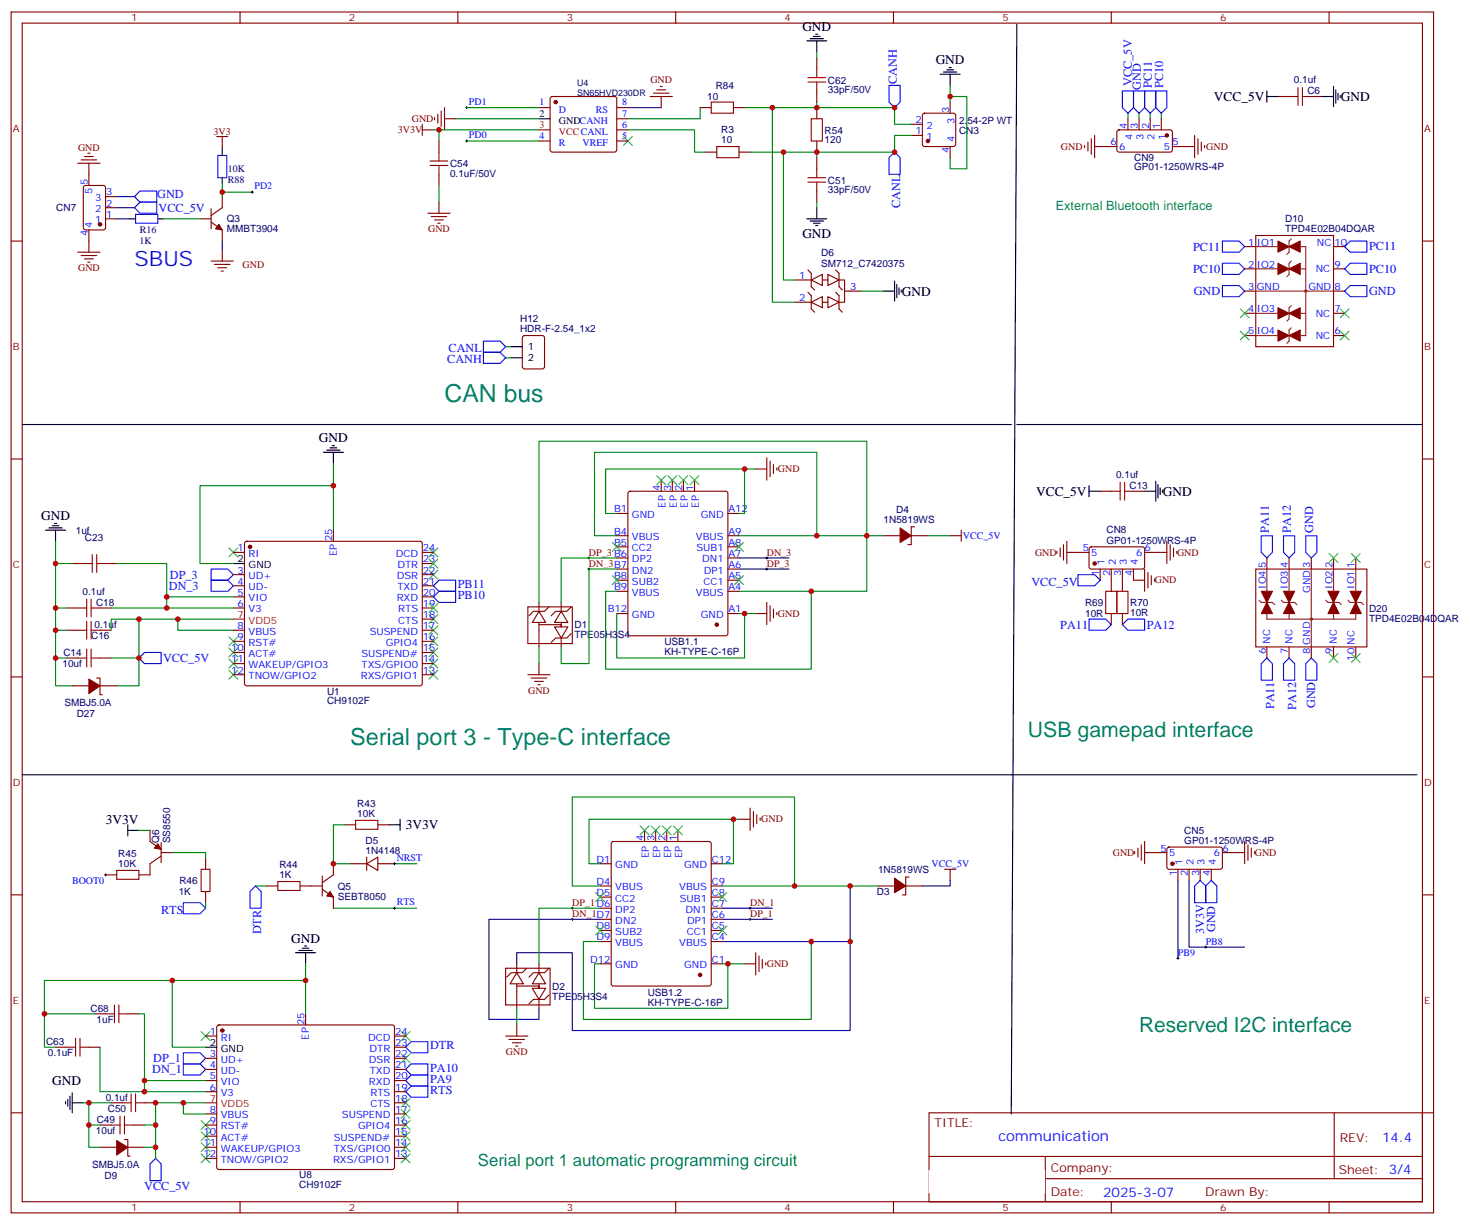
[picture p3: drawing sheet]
<svg xmlns="http://www.w3.org/2000/svg" width="468mm" height="388mm" viewBox="0 0 468 388" stroke-linecap="round" stroke-linejoin="round" font-family="sans-serif">
<g fill="none" stroke="#870000" stroke-width=".35">
<path d="M3.5 3.8h451.6v381h-451.6zM7.1 7.3h444.5v374h-444.5zM76.2 3.8v3.5M145.3 3.8v3.5M214.5 3.8v3.5M259.3 18.3v3.5M283.6 3.8v3.5M352.8 3.8v3.5M421.9 3.8v3.5M171.1 34.1h3.5M174.9 30.8l.4-.2h19.8l.5 .2 .2 .5v16.3l-.2 .5-.5 .2h-19.8l-.5-.3-.2-.4v-16.3zM195.8 34.1h3.5"/>
<path d="M195.8 37.7h3.5M222.2 34.1h3.6M232.8 34.1h3.6M259.3 28.9v3.5M259.3 34.1v3.6M289.3 39.4h3.5M293 36.1l.5-.2h9.2l.5 .2 .2 .5v9.2l-.2 .5-.5 .2h-9.2l-.5-.2-.2-.5v-9.2zM301.6 32.4v3.5M358.1 37.7v3.5M361.6 37.7v3.5M365.1 37.7v3.5M368.7 37.7v3.5"/>
<path d="M405.7 30.6h3.5M416.3 30.6h3.5M26.7 59l.5-.2h5.6l.7 .5v12.9l-.4 .7-5.9 .1-.7-.5v-13zM28.2 55.3v3.5M139.3 44.7v3.6M139.3 55.3v3.5M171.1 44.7h3.5M195.8 44.7h3.5M195.8 41.2h3.5M224 48.3h3.5M234.6 48.3h3.5M259.3 44.7v3.6"/>
<path d="M259.3 50v3.6M289.3 43h3.5M301.6 46.5v3.5M351 46.5h3.5M354.8 41.4l.4-.2 16.5 .1 .5 .6-.1 5.9-.6 .5-16.5-.1-.5-.6v-5.7zM372.2 46.5h3.5M3.5 76.5h3.6M28.2 73v3.5M33.5 69.4h3.5M33.5 65.9h3.5M33.5 62.4h3.5M63.5 69.4h3.5"/>
<path d="M67 70.5l3.6 2.5v3.5M67 66.3v6.3M70.6 62.4v3.5l-3.6 2.5M259.3 60.6v3.5M395.1 78.2h3.5M398.6 74.7h24.7v35.3h-24.7zM423.3 78.2h3.6M451.6 76.5h3.5M252.2 95.9h5.3M252.2 88.8h5.3M256.5 92.7l1 1.1v4.2l1.1 1.1M256.5 85.7l1 1v4.2l1.1 1.1"/>
<path d="M257.5 95.9l3.6-1.8v3.5zM257.5 88.8l3.6-1.7v3.5zM261.1 95.9h1.7M261.1 88.8h1.7M262.8 94.1l3.5 1.8-3.5 1.7zM262.8 87.1l3.5 1.7-3.5 1.8zM265.3 85.7l1 1v4.2l1.1 1.1M265.3 92.7l1 1.1v4.2l1.1 1.1M266.3 88.8h1.8v7.1h-1.8M268.1 92.4h5.3M395.1 92.4h3.5M395.1 85.3h3.5"/>
<path d="M395.1 99.4h3.5M423.3 92.4h3.6M423.3 85.3h3.6M423.3 99.4h3.6M166 106.7l.5-.2h5.7l.6 .4 .1 9.4-.5 .7-5.9 .1-.6-.5-.1-9.4zM395.1 106.5h3.5M423.3 106.5h3.6M3.5 145.6h3.6M199.6 156.1l.4-.2h30.4l.5 .2 .2 .5v44.4l-.3 .5-.4 .2h-30.4l-.5-.2-.2-.5v-44.4zM209.9 152.3v3.6M213.4 152.3v3.6M217 152.3v3.6"/>
<path d="M220.5 152.3v3.6M349.2 155.9h3.6M359.8 155.9h3.6M451.6 145.6h3.5M22.9 178.8h3.6M33.5 178.8h3.5M74.1 175.3h3.5M77.8 171.9l.5-.2h55l.5 .2 .3 .5v44.5l-.3 .5-.5 .2h-55l-.5-.2-.2-.5v-44.5zM105.8 168.2v3.5M134.1 175.3h3.5M134.1 178.8h3.5M195.8 162.9h3.5"/>
<path d="M195.8 170h3.5M195.8 173.5h3.5M195.8 177h3.5M231.1 162.9h3.5M231.1 170h3.5M231.1 173.5h3.5M231.1 177h3.5M280.5 170h5.3M289.3 170h5.3M290.3 167.1h-1v5.7h-1.1M342.2 175.3h3.5M346 173.7l.4-.2 16.5 .1 .5 .6-.1 5.9-.6 .5-16.5-.1-.5-.7v-5.6z"/>
<path d="M363.4 175.3h3.5M402.2 177v3.6M409.2 177v3.6M416.3 177v3.6M423.3 177v3.6M430.4 177v3.6M21.2 192.9h3.5M21.2 200h3.5M31.7 192.9h3.6M31.7 200h3.6M74.1 182.3h3.5M74.1 185.8h3.5"/>
<path d="M74.1 189.4h3.5M74.1 192.9h3.5M74.1 200h3.5M134.1 182.3h3.5M134.1 185.8h3.5M134.1 189.4h3.5M134.1 192.9h3.5M134.1 200h3.5M134.1 196.4h3.5M167.6 192.5h14.1v11.7h-14.1zM171.1 194l2.1 3.5h-4.2zM171.1 191.1v2.9"/>
<path d="M171.1 197.5v7.7M174.3 192.5l-1.4 1.5h-3.6l-1.4 1.4M176 198.9h4.3l-2.1 3.5zM178.2 194l2.1 3.5h-4.3zM178.2 197.5v1.4v-.7h-7.1M178.2 191.1v2.9M181.3 192.5l-1.4 1.5h-3.5l-1.4 1.4M195.8 180.6h3.5M195.8 184.1h3.5M195.8 187.6h3.5M195.8 194.7h3.5M231.1 180.6h3.5"/>
<path d="M231.1 184.1h3.5M231.1 187.6h3.5M231.1 194.7h3.5M349.2 180.6v3.5M352.8 180.6v7M352.8 194.7v3.5M356.3 180.6v7M356.3 194.7v3.5M359.8 180.6v3.5M398.6 180.6h35.3v24.6h-35.3zM3.5 214.8h3.6M21.2 208.8h3.5"/>
<path d="M22.9 217.6h5.3M30.7 215.1h1v5.3h.8M31.7 208.8h3.6M31.7 217.6h5.3M74.1 203.5h3.5M74.1 207h3.5M74.1 210.5h3.5M74.1 214.1h3.5M134.1 203.5h3.5M134.1 207h3.5M134.1 210.5h3.5M134.1 214.1h3.5"/>
<path d="M178.2 202.4v2.8M181.3 201l-1.4 1.4h-3.5l-1.4 1.4M402.2 205.2v3.6M409.2 205.2v3.6M416.3 205.2v3.6M423.3 205.2v3.6M430.4 205.2v3.6M451.6 214.8h3.5M33.5 277.6h3.5M47.6 263.5v3.5l3.6 2.5M51.2 271.6l-3.6 2.4v3.6h-3.5M51.2 270.5h3.5"/>
<path d="M51.2 267.3v6.4M65.3 272.3v3.5M102.3 277.9v6.4M105.8 274v3.6l-3.5 2.4M109.4 261.7h3.5M111.1 274h5.3M116.4 274l3.5-2.1v4.3zM116.4 271.9v4.3M119.9 274h5.3M119.9 261.7h3.6M190.5 274h3.5M194.3 267.2l.4-.2h30.4l.5 .2 .2 .5v44.4l-.3 .5-.4 .2h-30.4l-.5-.2-.2-.5v-44.4z"/>
<path d="M204.6 263.5v3.5M208.1 263.5v3.5M211.7 263.5v3.5M215.2 263.5v3.5M225.8 274h3.5M288.6 278.3h-1.1v5.6h-1M366.9 270.5h3.5M370.7 269l.4-.3 16.5 .1 .5 .7-.1 5.9-.7 .4-16.5-.1-.4-.6v-5.6zM373.9 275.8v3.5M377.5 275.8v3.5M381 275.8v3.5M384.5 275.8v3.5"/>
<path d="M388.1 270.5h3.5M3.5 283.9h3.6M65.3 282.9v3.5M84.7 281.1h3.5M95.2 281.1h7.1M102.3 282.2l3.5 2.4v3.5M190.5 281.1h3.5M190.5 284.6h3.5M190.5 288.1h3.5M190.5 291.7h3.5M190.5 295.2h3.5M190.5 298.7h3.5"/>
<path d="M225.8 281.1h3.5M225.8 284.6h3.5M225.8 288.1h3.5M225.8 291.7h3.5M225.8 295.2h3.5M225.8 298.7h3.5M278.7 281.1h5.3M287.5 281.1h5.3M451.6 283.9h3.5M160.5 307.2h14.1v11.6h-14.1zM164 308.6l2.2 3.5h-4.3zM164 305.8v2.8"/>
<path d="M164 312.1v7.8M167.2 307.2l-1.4 1.4h-3.5l-1.4 1.4M169 313.5h4.2l-2.1 3.6zM171.1 308.6l2.1 3.5h-4.2zM171.1 312.1v1.4v-.7h-7.1M171.1 305.8v2.8M171.1 317.1v2.8M174.3 307.2l-1.4 1.4h-3.6l-1.4 1.4M174.3 315.7l-1.4 1.4h-3.6l-1.4 1.4M190.5 305.8h3.5M225.8 305.8h3.5M17.6 332.2h3.6"/>
<path d="M28.2 332.2h3.5M30 321.7h3.5M40.6 321.7h3.5M65.3 328.7h3.5M65.3 335.8h3.5M65.3 339.3h3.5M69 325.4l.5-.2h55l.5 .2 .2 .5v44.4l-.2 .5-.5 .3h-55l-.5-.3-.2-.5v-44.4zM97 321.7v3.5M125.2 328.7h3.6M125.2 335.8h3.6M125.2 339.3h3.6M125.2 332.2h3.6"/>
<path d="M3.5 353.1h3.6M31.7 356.9h3.6M35.3 349.9h3.5M42.3 356.9h3.6M45.9 349.9h3.5M65.3 342.8h3.5M65.3 346.4h3.5M65.3 353.4h3.5M65.3 356.9h3.5M125.2 342.8h3.6M125.2 346.4h3.6M125.2 353.4h3.6"/>
<path d="M125.2 356.9h3.6M125.2 349.9h3.6M294.9 353.1h156.7v28.2h-156.7zM423.5 353.1l.1 20.9M451.6 353.1h3.5M31.7 364h5.3M39.5 361.5h1.1v5.3h.7M40.6 364h5.3M65.3 360.5h3.5M65.3 364h3.5M65.3 367.5h3.5M125.2 360.5h3.6"/>
<path d="M125.2 364h3.6M125.2 367.5h3.6M295 366.9h156.4M331.8 374h119.6M331.8 366.9v14.1M76.2 381.3v3.5M145.3 381.3v3.5M214.5 381.3v3.5M283.6 381.3v3.5M352.8 381.3v3.5M421.9 381.3v3.5"/>
</g>
<g fill="none" stroke="#000080" stroke-width=".35">
<path d="M199.3 34.1h10.6M70.6 46.8v.8M37 69.4h4.3M37 65.9h5.7M37 62.4h5.7M70.6 76.5v2.8M234.6 177h15.9M234.6 180.6h15.9M301.6 279.3v1.8h-8.8M373.9 279.3v24.7M377.5 279.3v21.2h17.6M190.5 291.7h-35.3v31.7h15.9v-3.5"/>
<path d="M229.3 298.7h40.6M229.3 288.1h15.9M229.3 291.7h15.9M269.9 281.1v45.9h-88.2v-24.7h-17.7v3.5"/>
</g>
<g fill="none" stroke="#800000" stroke-width=".35">
<path d="M134.1 39.4v3.6M137.9 37.3v.7M139 36.3v2.8M140.1 35.2v4.9M141.1 37.7h3.5M141.1 34.1v7.1M206.4 30.6h7M207.4 29.6h5M208.5 28.5h2.8M209.5 27.4h.8M209.9 30.6v3.5M24.7 51.8h7"/>
<path d="M25.8 50.7h4.9M26.8 49.7h2.8M27.9 48.6h.7M28.2 51.8v3.5M68.8 43.3h3.5M70.6 43.3v3.5M134.1 41.2h3.5M344.3 46.1v.7M345.4 45.1v2.8M346.4 44v5M347.5 46.5h3.5M347.5 43v7"/>
<path d="M375.7 46.5h3.5M379.2 43v7M380.3 44v5M381.4 45.1v2.8M382.4 46.1v.7M28.2 76.5v3.5M70.6 79.3v3.5M135.8 67.7h7.1M136.9 68.7h4.9M137.9 69.8h2.9M139 70.8h.7M139.3 64.1v3.6"/>
<path d="M24.7 80h7M25.8 81.1h4.9M26.8 82.1h2.8M27.9 83.2h.7M67 82.8h7.1M68.1 83.9h4.9M69.1 84.9h2.9M70.2 86h.7M239.9 148.8h3.5M243.4 145.3v7M244.5 146.3v5M245.5 147.4v2.8"/>
<path d="M246.6 148.4v.8M301.6 170h3.6M305.2 168.2v3.5M335.5 174.9v.7M336.5 173.8v2.9M337.6 172.8v4.9M338.7 175.3h3.5M338.7 171.7v7.1M366.9 175.3h3.5M370.4 171.7v7.1M371.5 172.8v4.9M372.5 173.8v2.9"/>
<path d="M373.6 174.9v.7M239.9 194.7h3.5M243.4 191.1v7.1M244.5 192.2v4.9M245.5 193.3v2.8M246.6 194.3v.7M359.8 184.1h3.6M363.4 180.6v7M364.4 181.6v4.9M365.5 182.7v2.8M366.5 183.7v.7M167.6 214.1h7"/>
<path d="M168.6 215.1h5M169.7 216.2h2.8M170.7 217.2h.7M171.1 210.5v3.6M234.6 259.9h3.5M238.1 256.4v7.1M239.2 257.5v4.9M240.2 258.5v2.8M241.3 259.6v.7M299.9 275.8h3.5M301.6 275.8v3.5M360.2 270.2v.7"/>
<path d="M361.2 269.1v2.8M362.3 268v5M363.4 270.5h3.5M363.4 267v7M391.6 270.5h3.5M395.1 267v7M396.2 268v5M397.2 269.1v2.8M398.3 270.2v.7M236.4 305.8h3.5M239.9 302.3v7M240.9 303.3v5"/>
<path d="M242 304.4v2.8M243.1 305.4v.7M160.5 328.7h7.1M161.6 329.8h4.9M162.6 330.8h2.9M163.7 331.9h.7M164 325.2v3.5"/>
</g>
<g fill="none" stroke="#000" stroke-width=".32">
<path d="M147.8 34.1h.7M148.2 33.8v.7M147.8 44.7h.7M148.2 44.4v.7M79.7 61h.7M80.1 60.6v.7M186.6 177h.7M187 176.7v.7M243.1 177h.7M243.4 176.7v.7M186.6 180.6h.7M187 180.2v.7"/>
<path d="M243.1 180.6h.7M243.4 180.2v.7M33.2 277.6h.7M33.5 277.2v.7M124.9 274h.7M125.2 273.7v.7M124.9 288.1h.7M125.2 287.8v.7M181.3 288.1h.7M181.3 291.7h.7M181.7 287.8v.7M181.7 291.3v.7"/>
<path d="M237.8 288.1h.7M237.8 291.7h.7M238.1 287.8v.7M238.1 291.3v.7M373.6 304h.7M373.9 303.7v.7M382.4 300.5h.7M382.8 300.1v.7"/>
</g>
<g fill="none" stroke="#000" stroke-width=".35">
<path d="M256.1 13h6.4M257.2 12.3h4.2M258.2 11.6h2.1M258.9 10.9h.7M259.3 13v3.5M322.8 7.7l-1.8 345.7M171.1 37.7h3.5M298.4 23.6h6.4M299.5 22.9h4.2M300.6 22.2h2.1M301.3 21.4h.7M301.6 23.6v3.5"/>
<path d="M402.2 30.6h3.5M402.2 28.9v3.5M419.8 30.6h3.5M423.3 27.4v6.4M424 28.5v4.2M424.7 29.6v2.1M425.4 30.3v.7M70.6 47.6v1.7M70.6 56.4v1.7M41.3 69.4h1.7M50.1 69.4h1.8M256.1 69.4h6.4"/>
<path d="M257.2 70.1h4.2M258.2 70.8h2.1M258.9 71.5h.7M259.3 65.9v3.5M280.5 92.4h3.5M284 89.2v6.3M284.7 90.2v4.3M285.4 91.3v2.1M286.1 92v.7M162.3 110h3.5M162.3 113.5h3.5M7.1 134.7h313.9"/>
<path d="M322.8 134.7h128.8M102.7 143.5h6.3M103.7 142.8h4.2M104.8 142.1h2.1M105.5 141.4h.7M105.8 143.5v3.5M345.7 155.9h3.5M345.7 154.1v3.5M363.4 155.9h3.5M366.9 152.7v6.3M367.6 153.7v4.3M368.3 154.8v2.1"/>
<path d="M369 155.5v.7M14.5 168.2h6.3M15.5 167.5h4.3M16.6 166.8h2.1M17.3 166.1h.7M17.6 168.2v3.5M74.1 178.8h3.5M7.1 245.8h442.7M127 259.9v3.6M40.6 263.5h3.5M40.6 261.7v3.5M123.5 261.7h3.5"/>
<path d="M93.8 302.3h6.4M94.9 301.6h4.2M96 300.8h2.1M96.7 300.1h.7M97 302.3v3.5M65.3 332.2h3.5M20.8 349.5v.7M21.5 348.8v2.1M22.2 347.8v4.2M22.9 349.9h3.6M22.9 346.7v6.4"/>
</g>
<g fill="none" stroke="#008700" stroke-width=".35">
<path d="M259.3 16.5v1.8M144.6 37.7h26.5M148.2 34.1h22.9M222.2 34.1v3.6h-22.9M245.2 34.1v61.8h7M259.3 32.4v1.7h-22.9M259.3 34.1h24.7v5.3h5.3M301.6 30.6h5.3v23h-5.3v-3.6M301.6 27.1v5.3M358.1 35.9v1.8M361.6 35.9v1.8M365.1 35.9v1.8"/>
<path d="M368.7 35.9v1.8M70.6 58.1v2.9h9.5M137.6 41.2h33.5M139.3 41.2v3.5M139.3 58.8v5.3M148.2 44.7h22.9M199.3 41.2h21.2v7.1h3.5M238.1 48.3h21.2M248.7 48.3v40.5h3.5M259.3 48.3v1.7M289.3 43h-5.3v5.3h-24.7M51.9 69.4h11.6"/>
<path d="M70.6 61v1.4M259.3 64.1v1.8M273.4 92.4h7.1M160.5 113.5h1.8M160.5 110h1.8M105.8 154.1h-42.3v24.7h10.6M105.8 147v21.2M236.4 148.8v14.1h-1.8M239.9 148.8h-47.6v14.1h3.5M17.6 171.7v7.1h5.3M17.6 178.8v30h3.6M37 178.8h15.9v10.6h21.2"/>
<path d="M195.8 170h-7.1v-26.5h70.6v26.5M195.8 177h-17.6v14.1M234.6 170h45.9M294.6 170h7M17.6 192.9h3.6M17.6 200h3.6M35.3 192.9h38.8M44.1 196.4h-8.8v3.6M52.9 189.4v3.5M56.4 196.4v3.6h17.7M74.1 196.4h-30v12.4M195.8 194.7v14.1h40.6v-14.1h3.5"/>
<path d="M195.8 187.6h-3.5v24.7h65.2v-24.7M195.8 180.6h-8.8v29.9h-8.8v-5.3M234.6 187.6h40.6v-47.6h-104.1v51.1M234.6 194.7h1.8M17.6 208.8v8.8h5.3M35.3 208.8h8.8M44.1 208.8v8.8h-7.1M171.1 205.2v5.3M232.8 259.9v14.1h-3.5M234.6 259.9h-47.6v14.1h3.5M44.1 263.5h3.5M54.7 270.5h10.6v1.8"/>
<path d="M109.4 261.7h-3.6v12.3h5.3M125.2 274h7.1M65.3 286.4v1.7M81.1 281.1h3.6M105.8 288.1h26.5M190.5 281.1h-8.8v-28.2h70.5v28.2M190.5 298.7h-5.3v24.7h72.3v-24.7M190.5 288.1h-19.4v17.7M229.3 281.1h49.4M54.7 311.1h-40.6v21.1h3.5M97 311.1h-42.3v21.1h10.6M97 305.8v15.9"/>
<path d="M164 319.9v5.3M190.5 305.8h-1.8v14.1h42.4v-14.1M229.3 305.8h7.1M14.1 321.7h15.9M31.7 332.2v14.2h33.6M44.1 321.7h1.8v21.1h19.4M26.5 349.9h8.8M28.2 349.9v7h3.5M28.2 356.9v7.1h3.5M45.9 356.9h3.5v10.6M45.9 342.8v3.6M58.2 349.9v3.5h7.1"/>
<path d="M65.3 349.9h-15.9v7M45.9 364h3.5"/>
</g>
<g fill="#870000" stroke="#870000" stroke-width=".35">
<path d="M104.8 282.9l1 1.7-2.1-.3z"/>
<path d="M50.1 267.7l1.1 1.8-2.2-.4z"/>
<path d="M284 278.6l3.5 2.5-3.5 2.1z"/>
<path d="M285.8 167.5l3.5 2.5-3.5 2.1z"/>
<path d="M428.6 187.6h3.6l-1.8 3.5z"/>
<path d="M430.4 191.1l1.8 3.6h-3.6z"/>
<path d="M421.6 187.6h3.5l-1.8 3.5z"/>
<path d="M423.3 191.1l1.8 3.6h-3.5z"/>
<path d="M407.5 187.6h3.5l-1.8 3.5z"/>
<path d="M409.2 191.1l1.8 3.6h-3.5z"/>
<path d="M400.4 187.6h3.5l-1.7 3.5z"/>
<path d="M402.2 191.1l1.7 3.6h-3.5z"/>
<path d="M37 361.9l3.6 2.1-3.6 2.5z"/>
<path d="M28.2 215.5l3.5 2.1-3.5 2.5z"/>
<path d="M405.7 76.5l3.5 1.7-3.5 1.8z"/>
<path d="M409.2 78.2l3.5-1.7v3.5z"/>
<path d="M405.7 83.5l3.5 1.8-3.5 1.8z"/>
<path d="M409.2 85.3l3.5-1.8v3.6z"/>
<path d="M405.7 97.6l3.5 1.8-3.5 1.8z"/>
<path d="M409.2 99.4l3.5-1.8v3.6z"/>
<path d="M405.7 104.7l3.5 1.8-3.5 1.7z"/>
<path d="M409.2 106.5l3.5-1.8v3.5z"/>
<path d="M69.5 71.2l1.1 1.8-2.2-.4z"/>
<circle cx="227.5" cy="198.2" r=".53"/>
<circle cx="222.2" cy="309.3" r=".53"/>
<circle cx="79.4" cy="173.5" r=".53"/>
<circle cx="70.6" cy="327" r=".53"/>
<circle cx="370.4" cy="43" r=".53"/>
<circle cx="372.2" cy="274" r=".53"/>
<circle cx="294.6" cy="44.7" r=".53"/>
<circle cx="176.4" cy="32.4" r=".53"/>
<circle cx="347.5" cy="178.8" r=".53"/>
<circle cx="31.7" cy="71.2" r=".53"/>
</g>
<g fill="none" stroke="#a10000" stroke-width=".35">
<path d="M225.8 32.4h7v3.5h-7zM256.5 26h5.6M256.5 24.6h5.6M257.5 37.7h3.6v7h-3.6zM259.3 21.8v2.8M259.3 26v2.9M409.2 30.6h2.8M412 27.8v5.6M413.5 27.8v5.6M413.5 30.6h2.8M136.5 52.5h5.7M136.5 51.1h5.7"/>
<path d="M139.3 48.3v2.8M139.3 52.5v2.8M227.5 46.5h7.1v3.5h-7.1zM256.5 57.8h5.6M256.5 56.4h5.6M259.3 53.6v2.8M259.3 57.8v2.8M352.8 155.9h2.8M355.6 153v5.7M357 153v5.7M357 155.9h2.8M26.5 178.8h2.8"/>
<path d="M29.3 176v5.6M30.7 176v5.6M30.7 178.8h2.8M24.7 200h2.8M24.7 192.9h2.8M27.5 190.1v5.6M27.5 197.1v5.7M28.9 190.1v5.6M28.9 197.1v5.7M28.9 200h2.8M28.9 192.9h2.8M351 187.6h3.5v7.1h-3.5z"/>
<path d="M354.5 187.6h3.6v7.1h-3.6zM24.7 208.8h2.8M27.5 206v5.6M28.9 206v5.6M28.9 208.8h2.8M37 276.2h7.1v2.8h-7.1zM63.9 275.8h2.8v7.1h-2.8zM88.2 279.7h7v2.8h-7zM112.9 260.3h7v2.8h-7zM36.3 318.8v5.7M37.7 318.8v5.7M21.2 332.2h2.8"/>
<path d="M24 329.4v5.7M25.4 332.2h2.8M25.4 329.4v5.7M33.5 321.7h2.8M37.7 321.7h2.9M35.3 356.9h2.8M38.1 354.1v5.7M38.8 349.9h2.8M39.5 354.1v5.7M39.5 356.9h2.8M41.6 347.1v5.6M43 347.1v5.6"/>
<path d="M43 349.9h2.9"/>
</g>
<g fill="none" stroke="#00f" stroke-width=".35">
<path d="M282.2 27.1h3.6v5.3l-1.8 1.7-1.8-1.7zM356.3 28.9h3.5v5.2l-1.7 1.8-1.8-1.8zM359.8 28.9h3.6v5.2l-1.8 1.8-1.8-1.8zM363.4 28.9h3.5v5.2l-1.8 1.8-1.7-1.8zM366.9 28.9h3.5v5.2l-1.7 1.8-1.8-1.8zM69.1 49.3h2.9v7.1h-2.9zM282.2 50l1.8-1.7 1.8 1.7v5.3h-3.6zM42.7 65.9l1.7-1.8h5.3v3.6h-5.3zM42.7 62.4l1.7-1.8h5.3v3.5h-5.3zM43 68h7.1v2.8h-7.1zM388.1 76.5h5.2l1.8 1.7-1.8 1.8h-5.2zM428.6 76.5h5.3v3.5h-5.3l-1.7-1.8z"/>
<path d="M388.1 83.5h5.2l1.8 1.8-1.8 1.8h-5.2zM388.1 90.6h5.2l1.8 1.8-1.8 1.7h-5.2zM426.9 85.3l1.7-1.8h5.3v3.6h-5.3zM426.9 92.4l1.7-1.8h5.3v3.5h-5.3zM153.5 108.2h5.2l1.8 1.8-1.8 1.8h-5.2zM153.5 111.8h5.2l1.8 1.7-1.8 1.8h-5.2zM400.4 170h3.5v5.3l-1.7 1.7-1.8-1.7zM407.5 170h3.5v5.3l-1.8 1.7-1.7-1.7zM414.5 170h3.5v5.3l-1.7 1.7-1.8-1.7zM67 184.1h5.3l1.8 1.7-1.8 1.8h-5.3zM67 180.6h5.3l1.8 1.7-1.8 1.8h-5.3zM137.6 189.4l1.7-1.8h5.3v3.5h-5.3z"/>
<path d="M137.6 185.8l1.7-1.7h5.3v3.5h-5.3zM342.2 182.3h5.3l1.7 1.8-1.7 1.7h-5.3zM345.7 196.4h5.3l1.8 1.8-1.8 1.8h-5.3zM356.3 198.2l1.8-1.8h5.3v3.6h-5.3zM44.1 208.8l1.8-1.8h5.3v3.5h-5.3zM400.4 210.5l1.8-1.7 1.7 1.7v5.3h-3.5zM407.5 210.5l1.7-1.7 1.8 1.7v5.3h-3.5zM416.3 208.8l1.7 1.7v5.3h-3.5v-5.3zM381 279.3l1.8 1.8v5.3h-3.6v-5.3zM384.5 279.3l1.8 1.8v5.3h-3.5v-5.3zM58.2 286.4h5.3l1.8 1.7-1.8 1.8h-5.3zM81.1 281.1l1.8 1.8v5.2h-3.5v-5.2z"/>
<path d="M58.2 337.5h5.3l1.8 1.8-1.8 1.8h-5.3zM58.2 334h5.3l1.8 1.8-1.8 1.7h-5.3zM130.5 330.5h5.3v3.5h-5.3l-1.7-1.8zM130.5 337.5h5.3v3.6h-5.3l-1.7-1.8zM128.8 342.8l1.7-1.7h5.3v3.5h-5.3zM130.5 344.6h5.3v3.5h-5.3l-1.7-1.7zM49.4 367.5l1.8 1.8v5.3h-3.6v-5.3z"/>
</g>
<g fill="none" stroke="#3c3" stroke-width=".35">
<path d="M197.9 43.3l2.8 2.8M200.7 43.3l-2.8 2.8M393.7 98l2.8 2.8M396.5 98l-2.8 2.8M425.4 98l2.9 2.8M428.3 98l-2.9 2.8M393.7 105.1l2.8 2.8M396.5 105.1l-2.8 2.8M425.4 105.1l2.9 2.8M428.3 105.1l-2.9 2.8M208.5 150.9l2.8 2.8M211.3 150.9l-2.8 2.8"/>
<path d="M212 150.9l2.8 2.8M214.8 150.9l-2.8 2.8M215.5 150.9l2.9 2.8M218.4 150.9l-2.9 2.8M219.1 150.9l2.8 2.8M221.9 150.9l-2.8 2.8M72.7 173.8l2.8 2.9M75.5 173.8l-2.8 2.9M136.2 173.8l2.8 2.9M136.2 177.4l2.8 2.8M139 173.8l-2.8 2.9M139 177.4l-2.8 2.8"/>
<path d="M194.4 172.1l2.8 2.8M197.2 172.1l-2.8 2.8M233.2 172.1l2.8 2.8M236 172.1l-2.8 2.8M421.9 175.6l2.8 2.8M424.7 175.6l-2.8 2.8M429 175.6l2.8 2.8M431.8 175.6l-2.8 2.8M136.2 198.5l2.8 2.9M136.2 195l2.8 2.8M136.2 180.9l2.8 2.8M136.2 191.5l2.8 2.8"/>
<path d="M139 198.5l-2.8 2.9M139 195l-2.8 2.8M139 180.9l-2.8 2.8M139 191.5l-2.8 2.8M194.4 182.7l2.8 2.8M197.2 182.7l-2.8 2.8M233.2 182.7l2.8 2.8M236 182.7l-2.8 2.8M72.7 212.7l2.8 2.8M72.7 209.1l2.8 2.8M72.7 205.6l2.8 2.8M72.7 202.1l2.8 2.8"/>
<path d="M75.5 212.7l-2.8 2.8M75.5 209.1l-2.8 2.8M75.5 205.6l-2.8 2.8M75.5 202.1l-2.8 2.8M136.2 212.7l2.8 2.8M136.2 209.1l2.8 2.8M136.2 205.6l2.8 2.8M136.2 202.1l2.8 2.8M139 212.7l-2.8 2.8M139 209.1l-2.8 2.8M139 205.6l-2.8 2.8M139 202.1l-2.8 2.8"/>
<path d="M421.9 207.4l2.8 2.8M424.7 207.4l-2.8 2.8M429 207.4l2.8 2.8M431.8 207.4l-2.8 2.8M203.2 262l2.8 2.9M206 262l-2.8 2.9M206.7 262l2.8 2.9M209.5 262l-2.8 2.9M210.3 262l2.8 2.9M213.1 262l-2.8 2.9M213.8 262l2.8 2.9M216.6 262l-2.8 2.9"/>
<path d="M189.1 283.2l2.8 2.8M189.1 293.8l2.8 2.8M191.9 283.2l-2.8 2.8M191.9 293.8l-2.8 2.8M227.9 283.2l2.8 2.8M227.9 293.8l2.8 2.8M230.7 283.2l-2.8 2.8M230.7 293.8l-2.8 2.8M63.9 327.3l2.8 2.8M66.7 327.3l-2.8 2.8M127.4 334.4l2.8 2.8M127.4 327.3l2.8 2.8"/>
<path d="M130.2 334.4l-2.8 2.8M130.2 327.3l-2.8 2.8M63.9 359.1l2.8 2.8M63.9 355.5l2.8 2.9M66.7 359.1l-2.8 2.8M66.7 355.5l-2.8 2.9M127.4 359.1l2.8 2.8M127.4 355.5l2.8 2.9M127.4 352l2.8 2.8M127.4 348.5l2.8 2.8M130.2 355.5l-2.8 2.9M130.2 359.1l-2.8 2.8"/>
<path d="M130.2 352l-2.8 2.8M130.2 348.5l-2.8 2.8M63.9 366.1l2.8 2.8M63.9 362.6l2.8 2.8M66.7 366.1l-2.8 2.8M66.7 362.6l-2.8 2.8M127.4 366.1l2.8 2.8M127.4 362.6l2.8 2.8M130.2 366.1l-2.8 2.8M130.2 362.6l-2.8 2.8"/>
</g>
<path d="M171.1 41.2h3.5M74.1 196.4h3.5M65.3 349.9h3.5" fill="none" stroke="#f00" stroke-width=".35"/>
<g fill="none" stroke="#8c2424" stroke-width=".35">
<path d="M398.6 78.2h7.1M409.9 75.8l-.7 .7v3.5l-.7 .7M412.7 78.2h1.8v28.3h-1.8M398.6 85.3h7.1M398.6 99.4h7.1M398.6 92.4h24.7M409.9 82.8l-.7 .7v3.6l-.7 .7M409.9 96.9l-.7 .7v3.6l-.7 .7M412.7 85.3h1.8M412.7 99.4h1.8M398.6 106.5h7.1M409.9 104l-.7 .7v3.5l-.7 .7"/>
<path d="M399.7 190.4l.7 .7h3.5l.7 .7M402.2 194.7v1.7h28.2v-1.7M402.2 180.6v7M406.8 190.4l.7 .7h3.5l.7 .7M409.2 180.6v7M409.2 194.7v1.7M416.3 180.6v24.6M420.9 190.4l.7 .7h3.5l.7 .7M423.3 180.6v7M423.3 194.7v1.7M427.9 190.4l.7 .7h3.6l.7 .7M430.4 180.6v7"/>
<circle cx="414.5" cy="92.4" r=".35"/>
<circle cx="416.3" cy="196.4" r=".35"/>
</g>
<g fill="#c00">
<circle cx="105.8" cy="274" r=".88"/>
<circle cx="236.4" cy="148.8" r=".88"/>
<circle cx="236.4" cy="194.7" r=".88"/>
<circle cx="232.8" cy="259.9" r=".88"/>
<circle cx="269.9" cy="298.7" r=".88"/>
<circle cx="231.1" cy="305.8" r=".88"/>
<circle cx="257.5" cy="298.7" r=".88"/>
<circle cx="257.5" cy="187.6" r=".88"/>
<circle cx="56.4" cy="196.4" r=".88"/>
<circle cx="105.8" cy="154.1" r=".88"/>
<circle cx="44.1" cy="208.8" r=".88"/>
<circle cx="17.6" cy="178.8" r=".88"/>
<circle cx="17.6" cy="192.9" r=".88"/>
<circle cx="17.6" cy="200" r=".88"/>
<circle cx="44.1" cy="196.4" r=".88"/>
<circle cx="28.2" cy="349.9" r=".88"/>
<circle cx="97" cy="311.1" r=".88"/>
<circle cx="54.7" cy="311.1" r=".88"/>
<circle cx="14.1" cy="321.7" r=".88"/>
<circle cx="259.3" cy="170" r=".88"/>
<circle cx="269.9" cy="281.1" r=".88"/>
<circle cx="252.2" cy="281.1" r=".88"/>
<circle cx="301.6" cy="30.6" r=".88"/>
<circle cx="259.3" cy="48.3" r=".88"/>
<circle cx="248.7" cy="48.3" r=".88"/>
<circle cx="139.3" cy="41.2" r=".88"/>
<circle cx="259.3" cy="34.1" r=".88"/>
<circle cx="245.2" cy="34.1" r=".88"/>
<circle cx="284" cy="34.1" r=".88"/>
<circle cx="284" cy="48.3" r=".88"/>
<circle cx="49.4" cy="364" r=".88"/>
<circle cx="28.2" cy="356.9" r=".88"/>
<circle cx="49.4" cy="356.9" r=".88"/>
<circle cx="58.2" cy="349.9" r=".88"/>
<circle cx="49.4" cy="349.9" r=".88"/>
<circle cx="17.6" cy="208.8" r=".88"/>
<circle cx="275.2" cy="170" r=".88"/>
<circle cx="52.9" cy="192.9" r=".88"/>
<circle cx="52.9" cy="189.4" r=".88"/>
<circle cx="45.9" cy="342.8" r=".88"/>
<circle cx="45.9" cy="346.4" r=".88"/>
<circle cx="70.6" cy="61" r=".88"/>
</g>
<g fill="#fff" stroke="#fff" stroke-width=".35">
<path d="M403.3 375.4h25.6v5.1h-25.6z"/>
<path d="M357.1 367.6h23.3v5.2h-23.3z"/>
<path d="M294.9 371.4h36.7v7.1h-36.7z"/>
</g>
<text font-size="7.9" fill="#008080" x="141.1" y="127.6">CAN bus</text>
<text font-size="7.5" fill="#008080" x="111.1" y="236.5">Serial port 3 - Type-C interface</text>
<text font-size="6.8" fill="#008080" x="326.3" y="234">USB gamepad interface</text>
<text font-size="6.7" fill="#00f" x="42.7" y="84.2">SBUS</text>
<text font-size="6.6" fill="#008080" x="361.6" y="327.3">Reserved I2C interface</text>
<text font-size="5.3" fill="#008080" x="151.7" y="370">Serial port 1 automatic programming circuit</text>
<text font-size="4.6" fill="#00f" x="317" y="362.1">communication</text>
<g font-size="4.2">
<text x="254.7" y="9.8">GND</text>
<text x="297" y="20.3">GND</text>
<text x="385.4" y="32">VCC_5V</text>
<text x="425.6" y="32">GND</text>
<text x="254.7" y="75.5">GND</text>
<text x="286.3" y="93.8">GND</text>
<text x="101.3" y="140.3">GND</text>
<text x="328.9" y="157.3">VCC_5V</text>
<text x="369.2" y="157.3">GND</text>
<text x="13.1" y="165">GND</text>
<text x="33.6" y="261.3">3V3V</text>
<text x="128.8" y="263.1">3V3V</text>
<text x="92.4" y="299.1">GND</text>
<text x="16.6" y="344.3">GND</text>
</g>
<g font-size="4.2" fill="#00f">
<text x="438.7" y="362.3">14.4</text>
<text x="350.2" y="379.7">2025-3-07</text>
</g>
<text font-size="4.1" fill="#008080" x="335.1" y="66.5">External Bluetooth interface</text>
<g font-size="3.9" fill="#00f">
<text x="284.7" y="26.6" transform="rotate(-90 284.7 26.6)">CANH</text>
<text x="359.3" y="27.2" transform="rotate(-90 359.3 27.2)">VCC_5V</text>
<text x="362.2" y="28.4" transform="rotate(-90 362.2 28.4)">GND</text>
<text x="365.7" y="27.8" transform="rotate(-90 365.7 27.8)">PC11</text>
<text x="369.2" y="27.9" transform="rotate(-90 369.2 27.9)">PC10</text>
<text x="49.9" y="62.9">GND</text>
<text x="50.3" y="67.2">VCC_5V</text>
<text x="285.8" y="66.1" transform="rotate(-90 285.8 66.1)">CANL</text>
<text x="378.8" y="79.5">PC11</text>
<text x="434.6" y="79.4">PC11</text>
<text x="378.8" y="86.6">PC10</text>
<text x="434.6" y="86.6">PC10</text>
<text x="379" y="93.6">GND</text>
<text x="434.6" y="93.7">GND</text>
<text x="142.4" y="111.8">CANL</text>
<text x="142" y="115.3">CANH</text>
<text x="402.7" y="169" transform="rotate(-90 402.7 169)">PA11</text>
<text x="409.8" y="169" transform="rotate(-90 409.8 169)">PA12</text>
<text x="416.9" y="169" transform="rotate(-90 416.9 169)">GND</text>
<text x="53.9" y="183.6">DP_3</text>
<text x="327.5" y="185.8">VCC_5V</text>
<text x="53.6" y="187.1">DN_3</text>
<text x="145.3" y="190.1">PB10</text>
<text x="145.3" y="186.5">PB11</text>
<text x="336.6" y="199.4">PA11</text>
<text x="364.1" y="199.5">PA12</text>
<text x="51.8" y="210">VCC_5V</text>
<text x="404.4" y="225" transform="rotate(-90 404.4 225)">PA11</text>
<text x="411.5" y="225.2" transform="rotate(-90 411.5 225.2)">PA12</text>
<text x="417.5" y="224.7" transform="rotate(-90 417.5 224.7)">GND</text>
<text x="51.2" y="289.9">RTS</text>
<text x="82.9" y="296.5" transform="rotate(-90 82.9 296.5)">DTR</text>
<text x="382.3" y="296.3" transform="rotate(-90 382.3 296.3)">3V3V</text>
<text x="385.8" y="295.7" transform="rotate(-90 385.8 295.7)">GND</text>
<text x="136.5" y="333">DTR</text>
<text x="48.3" y="340.6">DN_1</text>
<text x="48.6" y="337">DP_1</text>
<text x="136.5" y="340">PA10</text>
<text x="136.5" y="347.1">RTS</text>
<text x="136.5" y="343.5">PA9</text>
<text x="45.8" y="377.6">VCC_5V</text>
</g>
<g font-size="3.9" fill="#800">
<text x="296.7" y="357.6">TITLE:</text>
<text x="425.3" y="362.3">REV:</text>
<text x="333.6" y="371.8">Company:</text>
<text x="425" y="372.5">Sheet: 3/4</text>
<text x="333.6" y="379.5">Date:</text>
<text x="382.6" y="379.6">Drawn By:</text>
</g>
<g font-size="3.2" fill="#800">
<text x="41.6" y="6.8">1</text>
<text x="110.8" y="6.8">2</text>
<text x="179.9" y="6.8">3</text>
<text x="249.1" y="6.8">4</text>
<text x="318.2" y="6.8">5</text>
<text x="387.3" y="6.8">6</text>
<text x="4.1" y="41.9">A</text>
<text x="452.1" y="41.9">A</text>
<text x="4.1" y="111.1">B</text>
<text x="452.1" y="111.1">B</text>
<text x="4.1" y="180.2">C</text>
<text x="452.1" y="180.2">C</text>
<text x="4.1" y="249.3">D</text>
<text x="452.1" y="249.3">D</text>
<text x="4.1" y="318.5">E</text>
<text x="452.1" y="318.5">E</text>
<text x="41.6" y="384.3">1</text>
<text x="110.8" y="384.3">2</text>
<text x="179.9" y="384.3">3</text>
<text x="249.1" y="384.3">4</text>
<text x="318.2" y="384.3">5</text>
<text x="387.3" y="384.3">6</text>
</g>
<g font-size="3.2" fill="#800000">
<text x="206.5" y="26.5">GND</text>
<text x="130.7" y="38.6">GND</text>
<text x="24.8" y="47.8">GND</text>
<text x="67.8" y="42.7">3V3</text>
<text x="126.3" y="42.2">3V3V</text>
<text x="336.8" y="47.7">GND</text>
<text x="382.9" y="47.7">GND</text>
<text x="135.9" y="73.7">GND</text>
<text x="24.8" y="86">GND</text>
<text x="77" y="84.9">GND</text>
<text x="246.9" y="149.8">GND</text>
<text x="187" y="179.9">DN_3B7</text>
<text x="187" y="176.4">DP_3 B6</text>
<text x="243.4" y="176.4">DN_3</text>
<text x="243.4" y="179.9">DP_3</text>
<text x="328.6" y="176.3">GND</text>
<text x="373.7" y="176.3">GND</text>
<text x="366.6" y="185.1">GND</text>
<text x="246.9" y="195.6">GND</text>
<text x="167.7" y="220.1">GND</text>
<text x="241.7" y="260.9">GND</text>
<text x="353.3" y="271.5">GND</text>
<text x="398.3" y="271.5">GND</text>
<text x="181.7" y="287.5">DP_1D6</text>
<text x="238.1" y="287.5">DN_1</text>
<text x="181.7" y="291">DN_1D7</text>
<text x="238.1" y="291">DP_1</text>
<text x="243.4" y="306.7">GND</text>
<text x="160.6" y="334.8">GND</text>
</g>
<g font-size="3.2" fill="#000080">
<text x="227.2" y="28.2">R84</text>
<text x="262.8" y="29.6">33pF/50V</text>
<text x="262.8" y="26.5">C62</text>
<text x="410.8" y="26.4">0.1uf</text>
<text x="415" y="30">C6</text>
<text x="224.5" y="31.7">10</text>
<text x="304.4" y="39.4">2.54-2P WT</text>
<text x="229" y="45.4">10</text>
<text x="229" y="42.3">R3</text>
<text x="261.8" y="45.5">120</text>
<text x="261.8" y="42.4">R54</text>
<text x="304.4" y="42.6">CN3</text>
<text x="142.9" y="53">C54</text>
<text x="360" y="51.1">CN9</text>
<text x="72.3" y="54.6">10K</text>
<text x="72.3" y="58.1">R88</text>
<text x="142.9" y="56.1">0.1uF/50V</text>
<text x="262.8" y="58.3">C51</text>
<text x="360" y="54">GP01-1250WRS-4P</text>
<text x="262.8" y="61.4">33pF/50V</text>
<text x="17.9" y="67">CN7</text>
<text x="72" y="70.6">Q3</text>
<text x="408" y="70.5">D10</text>
<text x="44.3" y="77.4">1K</text>
<text x="44.4" y="73.9">R16</text>
<text x="72" y="73.7">MMBT3904</text>
<text x="408" y="73.7">TPD4E02B04DQAR</text>
<text x="260.7" y="81.4">D6</text>
<text x="260.7" y="84.6">SM712_C7420375</text>
<text x="165.1" y="105.4">HDR-F-2.54_1x2</text>
<text x="165.1" y="102.2">H12</text>
<text x="354.3" y="151.7">0.1uf</text>
<text x="358.6" y="155.2">C13</text>
<text x="280.5" y="165.9">1N5819WS</text>
<text x="284.5" y="162.9">D4</text>
<text x="24.1" y="169.3">1uf</text>
<text x="27" y="171.7">C23</text>
<text x="351.3" y="172.4">GP01-1250WRS-4P</text>
<text x="351.3" y="169.3">CN8</text>
<text x="26.2" y="188.7">0.1uf</text>
<text x="30.5" y="192.2">C18</text>
<text x="344.5" y="195.8">10R</text>
<text x="344.5" y="192.3">R69</text>
<text x="358.8" y="195.5">10R</text>
<text x="358.8" y="192.2">R70</text>
<text x="434.6" y="197.3">TPD4E02B04DQAR</text>
<text x="434.6" y="194">D20</text>
<text x="28.9" y="202.8">C16</text>
<text x="30" y="199.3">0.1uf</text>
<text x="182.4" y="202.5">TPE05H3S4</text>
<text x="182.4" y="199.3">D1</text>
<text x="20.1" y="208.1">C14</text>
<text x="210.9" y="208">KH-TYPE-C-16P</text>
<text x="210.9" y="204.7">USB1.1</text>
<text x="19.9" y="211.6">10uf</text>
<text x="103.8" y="220.4">U1</text>
<text x="20.4" y="224">SMBJ5.0A</text>
<text x="24.4" y="227.5">D27</text>
<text x="103.8" y="223.4">CH9102F</text>
<text x="113.4" y="256">R43</text>
<text x="113.4" y="259.2">10K</text>
<text x="50.5" y="267.4" transform="rotate(-90 50.5 267.4)">Q6</text>
<text x="54" y="267.5" transform="rotate(-90 54 267.5)">SS8550</text>
<text x="116" y="267.7">D5</text>
<text x="375.9" y="267.7">GP01-1250WRS-4P</text>
<text x="375.9" y="264.5">CN5</text>
<text x="37.5" y="275.1">10K</text>
<text x="37.6" y="271.9">R45</text>
<text x="88.7" y="275.4">R44</text>
<text x="116" y="270.9">1N4148</text>
<text x="57" y="280.5">R46</text>
<text x="88.7" y="278.6">1K</text>
<text x="278.7" y="277">1N5819WS</text>
<text x="56.7" y="284">1K</text>
<text x="107.2" y="285.4">SEBT8050</text>
<text x="107.2" y="282.2">Q5</text>
<text x="278.4" y="284">D3</text>
<text x="175.3" y="317.2">TPE05H3S4</text>
<text x="175.3" y="314">D2</text>
<text x="205.6" y="315.9">USB1.2</text>
<text x="28.7" y="321">C68</text>
<text x="205.6" y="319.1">KH-TYPE-C-16P</text>
<text x="30.7" y="324.6">1uF</text>
<text x="14.6" y="331.6">C63</text>
<text x="15.2" y="335.2">0.1uF</text>
<text x="33.6" y="349.3">0.1uf</text>
<text x="34.2" y="352.8">C50</text>
<text x="30.4" y="359.8">10uf</text>
<text x="30.7" y="356.3">C49</text>
<text x="29.3" y="370.4">SMBJ5.0A</text>
<text x="33.2" y="373.9">D9</text>
<text x="95" y="376.8">CH9102F</text>
<text x="95" y="373.9">U8</text>
</g>
<g font-size="3.2" fill="#00f">
<text x="148.9" y="33.3">PD1</text>
<text x="171.3" y="33.4">1</text>
<text x="177.4" y="35.7">D</text>
<text x="189.1" y="35.7">RS</text>
<text x="197.6" y="33.4">8</text>
<text x="301.3" y="35.7" transform="rotate(-90 301.3 35.7)">3</text>
<text x="197.6" y="40.5">6</text>
<text x="197.6" y="37">7</text>
<text x="290.6" y="39.1">2</text>
<text x="294.1" y="40.9">2</text>
<text x="303" y="39.2" transform="rotate(-90 303 39.2)">3</text>
<text x="357.7" y="41" transform="rotate(-90 357.7 41)">4</text>
<text x="361.2" y="41" transform="rotate(-90 361.2 41)">3</text>
<text x="364.8" y="41" transform="rotate(-90 364.8 41)">2</text>
<text x="368.3" y="41" transform="rotate(-90 368.3 41)">1</text>
<text x="148.9" y="43.9">PD0</text>
<text x="171.3" y="44">4</text>
<text x="177.4" y="46.3">R</text>
<text x="184.9" y="46.3">VREF</text>
<text x="197.6" y="44">5</text>
<text x="290.6" y="42.6">1</text>
<text x="294.1" y="44.4">1</text>
<text x="303" y="45.2" transform="rotate(-90 303 45.2)">4</text>
<text x="352.5" y="46.1">6</text>
<text x="355.2" y="47.6">6</text>
<text x="359.5" y="44.5" transform="rotate(-90 359.5 44.5)">4</text>
<text x="363" y="44.5" transform="rotate(-90 363 44.5)">3</text>
<text x="366.5" y="44.5" transform="rotate(-90 366.5 44.5)">2</text>
<text x="369.5" y="47.6">5</text>
<text x="370.1" y="44.5" transform="rotate(-90 370.1 44.5)">1</text>
<text x="372.2" y="46.1">5</text>
<text x="301.3" y="48.7" transform="rotate(-90 301.3 48.7)">4</text>
<text x="27.9" y="58.8" transform="rotate(-90 27.9 58.8)">5</text>
<text x="29.3" y="61.6" transform="rotate(-90 29.3 61.6)">5</text>
<text x="30.2" y="63.8">3</text>
<text x="33.7" y="65.5">2</text>
<text x="33.7" y="62">3</text>
<text x="80.8" y="60.1">PD2</text>
<text x="30.2" y="70.8">1</text>
<text x="30.2" y="67.3">2</text>
<text x="33.7" y="69.1">1</text>
<text x="27.9" y="75" transform="rotate(-90 27.9 75)">4</text>
<text x="29.3" y="72.2" transform="rotate(-90 29.3 72.2)">4</text>
<text x="396.3" y="77.9">1</text>
<text x="399" y="77.9">IO1</text>
<text x="418" y="77.9">NC</text>
<text x="423.7" y="77.9">10</text>
<text x="253.7" y="88.5">1</text>
<text x="396.3" y="84.9">2</text>
<text x="399" y="84.9">IO2</text>
<text x="417.7" y="86.4">NC</text>
<text x="423.7" y="84.9">9</text>
<text x="253.7" y="95.5">2</text>
<text x="269.9" y="92">3</text>
<text x="396.3" y="92">3</text>
<text x="399" y="92">GND</text>
<text x="415.3" y="92">GND</text>
<text x="423.7" y="92">8</text>
<text x="396.3" y="99.1">4</text>
<text x="399" y="99.1">IO3</text>
<text x="417.7" y="100.5">NC</text>
<text x="423.7" y="99.1">7</text>
<text x="396.3" y="106.1">5</text>
<text x="399" y="106.1">IO4</text>
<text x="417.7" y="107.5">NC</text>
<text x="423.7" y="106.1">6</text>
<text x="209.5" y="155.7" transform="rotate(-90 209.5 155.7)">4</text>
<text x="213.1" y="155.7" transform="rotate(-90 213.1 155.7)">3</text>
<text x="216.6" y="155.7" transform="rotate(-90 216.6 155.7)">2</text>
<text x="220.1" y="155.7" transform="rotate(-90 220.1 155.7)">1</text>
<text x="211.3" y="161.1" transform="rotate(-90 211.3 161.1)">EP</text>
<text x="214.8" y="161.1" transform="rotate(-90 214.8 161.1)">EP</text>
<text x="218.4" y="161.1" transform="rotate(-90 218.4 161.1)">EP</text>
<text x="221.9" y="161.1" transform="rotate(-90 221.9 161.1)">EP</text>
<text x="195" y="162.6">B1</text>
<text x="200.6" y="164.3">GND</text>
<text x="222.5" y="164.3">GND</text>
<text x="231.2" y="162.6">A12</text>
<text x="105.5" y="171.7" transform="rotate(-90 105.5 171.7)">25</text>
<text x="195" y="173.1">B5</text>
<text x="195" y="169.6">B4</text>
<text x="200.6" y="171.4">VBUS</text>
<text x="220.9" y="171.4">VBUS</text>
<text x="231.2" y="169.6">A9</text>
<text x="231.2" y="173.1">A8</text>
<text x="305.7" y="170.9">VCC_5V</text>
<text x="75.4" y="174.9">1</text>
<text x="78.9" y="176.7">RI</text>
<text x="106.9" y="176.4" transform="rotate(-90 106.9 176.4)">EP</text>
<text x="125.6" y="176.7">DCD</text>
<text x="134.2" y="178.4">23</text>
<text x="134.2" y="174.9">24</text>
<text x="200.6" y="178.4">DP2</text>
<text x="200.6" y="174.9">CC2</text>
<text x="221.1" y="174.9">SUB1</text>
<text x="222.9" y="178.4">DN1</text>
<text x="231.2" y="176.7">A7</text>
<text x="343.7" y="174.9">5</text>
<text x="346.4" y="176.3">5</text>
<text x="350.7" y="179.2" transform="rotate(-90 350.7 179.2)">1</text>
<text x="354.2" y="179.2" transform="rotate(-90 354.2 179.2)">2</text>
<text x="357.7" y="179.2" transform="rotate(-90 357.7 179.2)">3</text>
<text x="360.6" y="176.3">6</text>
<text x="361.2" y="179.2" transform="rotate(-90 361.2 179.2)">4</text>
<text x="363.4" y="174.9">6</text>
<text x="75.4" y="182">3</text>
<text x="75.4" y="185.5">4</text>
<text x="78.9" y="183.7">UD+</text>
<text x="125.9" y="183.7">DSR</text>
<text x="126.1" y="180.2">DTR</text>
<text x="134.2" y="185.5">21</text>
<text x="134.2" y="182">22</text>
<text x="195" y="183.7">B8</text>
<text x="200.6" y="185.5">SUB2</text>
<text x="200.6" y="182">DN2</text>
<text x="223.3" y="185.5">CC1</text>
<text x="223.4" y="182">DP1</text>
<text x="231.2" y="180.2">A6</text>
<text x="231.2" y="183.7">A5</text>
<text x="348.9" y="182.7" transform="rotate(-90 348.9 182.7)">1</text>
<text x="352.4" y="182.7" transform="rotate(-90 352.4 182.7)">2</text>
<text x="356" y="182.7" transform="rotate(-90 356 182.7)">3</text>
<text x="359.5" y="182.7" transform="rotate(-90 359.5 182.7)">4</text>
<text x="401.8" y="180.2" transform="rotate(-90 401.8 180.2)">5</text>
<text x="408.9" y="180.2" transform="rotate(-90 408.9 180.2)">4</text>
<text x="415.9" y="180.2" transform="rotate(-90 415.9 180.2)">3</text>
<text x="423" y="180.2" transform="rotate(-90 423 180.2)">2</text>
<text x="430" y="180.2" transform="rotate(-90 430 180.2)">1</text>
<text x="75.4" y="189">5</text>
<text x="78.9" y="187.3">UD-</text>
<text x="78.9" y="190.8">VIO</text>
<text x="125.9" y="190.8">RXD</text>
<text x="126.2" y="187.3">TXD</text>
<text x="134.2" y="189">20</text>
<text x="195" y="187.3">B9</text>
<text x="200.6" y="189">VBUS</text>
<text x="220.9" y="189">VBUS</text>
<text x="231.2" y="187.3">A4</text>
<text x="401.8" y="186.8" transform="rotate(-90 401.8 186.8)">IO4</text>
<text x="408.9" y="186.8" transform="rotate(-90 408.9 186.8)">IO3</text>
<text x="415.9" y="188.2" transform="rotate(-90 415.9 188.2)">GND</text>
<text x="423" y="186.8" transform="rotate(-90 423 186.8)">IO2</text>
<text x="430" y="186.8" transform="rotate(-90 430 186.8)">IO1</text>
<text x="75.4" y="192.5">6</text>
<text x="78.9" y="194.3">V3</text>
<text x="126.4" y="197.8">CTS</text>
<text x="126.4" y="194.3">RTS</text>
<text x="134.2" y="196.1">18</text>
<text x="134.2" y="192.5">19</text>
<text x="192.9" y="194.3">B12</text>
<text x="200.6" y="196.1">GND</text>
<text x="222.5" y="196.1">GND</text>
<text x="231.2" y="194.3">A1</text>
<text x="75.4" y="199.6">8</text>
<text x="75.4" y="203.1">9</text>
<text x="78.9" y="201.4">VBUS</text>
<text x="117.4" y="201.4">SUSPEND</text>
<text x="134.2" y="203.1">16</text>
<text x="134.2" y="199.6">17</text>
<text x="73.4" y="206.7">10</text>
<text x="78.9" y="204.9">RST#</text>
<text x="78.9" y="208.4">ACT#</text>
<text x="114.8" y="208.4">SUSPEND#</text>
<text x="122.5" y="204.9">GPIO4</text>
<text x="134.2" y="206.7">15</text>
<text x="401.8" y="207.6" transform="rotate(-90 401.8 207.6)">6</text>
<text x="403.2" y="204.2" transform="rotate(-90 403.2 204.2)">NC</text>
<text x="408.9" y="207.6" transform="rotate(-90 408.9 207.6)">7</text>
<text x="410.3" y="204.2" transform="rotate(-90 410.3 204.2)">NC</text>
<text x="415.9" y="207.6" transform="rotate(-90 415.9 207.6)">8</text>
<text x="415.9" y="204.5" transform="rotate(-90 415.9 204.5)">GND</text>
<text x="423" y="207.6" transform="rotate(-90 423 207.6)">9</text>
<text x="424.4" y="204.2" transform="rotate(-90 424.4 204.2)">NC</text>
<text x="430" y="209.6" transform="rotate(-90 430 209.6)">10</text>
<text x="430" y="204.5" transform="rotate(-90 430 204.5)">NC</text>
<text x="73.4" y="210.2">11</text>
<text x="73.4" y="213.7">12</text>
<text x="78.9" y="211.9">WAKEUP/GPIO3</text>
<text x="78.9" y="215.5">TNOW/GPIO2</text>
<text x="114.5" y="215.5">RXS/GPIO1</text>
<text x="114.8" y="211.9">TXS/GPIO0</text>
<text x="134.2" y="213.7">13</text>
<text x="134.2" y="210.2">14</text>
<text x="204.3" y="266.8" transform="rotate(-90 204.3 266.8)">4</text>
<text x="207.8" y="266.8" transform="rotate(-90 207.8 266.8)">3</text>
<text x="211.3" y="266.8" transform="rotate(-90 211.3 266.8)">2</text>
<text x="214.8" y="266.8" transform="rotate(-90 214.8 266.8)">1</text>
<text x="125.9" y="273.2">NRST</text>
<text x="189.4" y="273.7">D1</text>
<text x="195.3" y="275.4">GND</text>
<text x="206" y="272.2" transform="rotate(-90 206 272.2)">EP</text>
<text x="209.5" y="272.2" transform="rotate(-90 209.5 272.2)">EP</text>
<text x="213.1" y="272.2" transform="rotate(-90 213.1 272.2)">EP</text>
<text x="216.6" y="272.2" transform="rotate(-90 216.6 272.2)">EP</text>
<text x="217.2" y="275.4">GND</text>
<text x="226" y="273.7">C12</text>
<text x="295.7" y="275">VCC_5V</text>
<text x="368.4" y="270.2">5</text>
<text x="371.1" y="271.6">5</text>
<text x="375.4" y="274.5" transform="rotate(-90 375.4 274.5)">1</text>
<text x="378.9" y="274.5" transform="rotate(-90 378.9 274.5)">2</text>
<text x="382.4" y="274.5" transform="rotate(-90 382.4 274.5)">3</text>
<text x="385.3" y="271.6">6</text>
<text x="385.9" y="274.5" transform="rotate(-90 385.9 274.5)">4</text>
<text x="388.1" y="270.2">6</text>
<text x="22.9" y="280.6">BOOT0</text>
<text x="189.4" y="280.7">D4</text>
<text x="226" y="280.7">C9</text>
<text x="373.6" y="278" transform="rotate(-90 373.6 278)">1</text>
<text x="377.1" y="278" transform="rotate(-90 377.1 278)">2</text>
<text x="380.6" y="278" transform="rotate(-90 380.6 278)">3</text>
<text x="384.2" y="278" transform="rotate(-90 384.2 278)">4</text>
<text x="125.9" y="287.3">RTS</text>
<text x="189.4" y="284.3">D5</text>
<text x="195.3" y="286">CC2</text>
<text x="195.3" y="282.5">VBUS</text>
<text x="215.6" y="282.5">VBUS</text>
<text x="215.8" y="286">SUB1</text>
<text x="226" y="284.3">C8</text>
<text x="226" y="287.8">C7</text>
<text x="195.3" y="293.1">DN2</text>
<text x="195.3" y="289.6">DP2</text>
<text x="217.6" y="289.6">DN1</text>
<text x="218.1" y="293.1">DP1</text>
<text x="226" y="291.3">C6</text>
<text x="189.4" y="298.4">D9</text>
<text x="189.4" y="294.9">D8</text>
<text x="195.3" y="296.6">SUB2</text>
<text x="218" y="296.6">CC1</text>
<text x="226" y="294.9">C5</text>
<text x="226" y="298.4">C4</text>
<text x="382.8" y="299.9">PB8</text>
<text x="187.4" y="305.4">D12</text>
<text x="195.3" y="300.1">VBUS</text>
<text x="215.6" y="300.1">VBUS</text>
<text x="226" y="305.4">C1</text>
<text x="373.9" y="303.4">PB9</text>
<text x="195.3" y="307.2">GND</text>
<text x="217.2" y="307.2">GND</text>
<text x="66.6" y="328.4">1</text>
<text x="96.7" y="325.2" transform="rotate(-90 96.7 325.2)">25</text>
<text x="98.1" y="329.8" transform="rotate(-90 98.1 329.8)">EP</text>
<text x="125.4" y="328.4">24</text>
<text x="66.6" y="335.4">3</text>
<text x="70.1" y="330.1">RI</text>
<text x="116.8" y="330.1">DCD</text>
<text x="117.3" y="333.7">DTR</text>
<text x="125.4" y="335.4">22</text>
<text x="125.4" y="331.9">23</text>
<text x="66.6" y="338.9">4</text>
<text x="70.1" y="337.2">UD+</text>
<text x="70.1" y="340.7">UD-</text>
<text x="117.1" y="337.2">DSR</text>
<text x="117.4" y="340.7">TXD</text>
<text x="125.4" y="338.9">21</text>
<text x="66.6" y="342.5">5</text>
<text x="66.6" y="346">6</text>
<text x="70.1" y="344.2">VIO</text>
<text x="70.1" y="347.8">V3</text>
<text x="117.1" y="344.2">RXD</text>
<text x="117.6" y="347.8">RTS</text>
<text x="125.4" y="346">19</text>
<text x="125.4" y="342.5">20</text>
<text x="66.6" y="353.1">8</text>
<text x="117.6" y="351.3">CTS</text>
<text x="125.4" y="353.1">17</text>
<text x="125.4" y="349.5">18</text>
<text x="66.6" y="356.6">9</text>
<text x="70.1" y="354.8">VBUS</text>
<text x="70.1" y="358.4">RST#</text>
<text x="108.5" y="354.8">SUSPEND</text>
<text x="113.7" y="358.4">GPIO4</text>
<text x="125.4" y="356.6">16</text>
<text x="64.6" y="360.1">10</text>
<text x="64.6" y="363.6">11</text>
<text x="70.1" y="361.9">ACT#</text>
<text x="70.1" y="365.4">WAKEUP/GPIO3</text>
<text x="105.9" y="361.9">SUSPEND#</text>
<text x="106" y="365.4">TXS/GPIO0</text>
<text x="125.4" y="363.6">14</text>
<text x="125.4" y="360.1">15</text>
<text x="64.6" y="367.2">12</text>
<text x="70.1" y="368.9">TNOW/GPIO2</text>
<text x="105.7" y="368.9">RXS/GPIO1</text>
<text x="125.4" y="367.2">13</text>
</g>
<g font-size="3.2">
<text x="171.3" y="37">2</text>
<text x="177.4" y="39.3">GNDCANH</text>
<text x="167.6" y="111.1">1</text>
<text x="167.6" y="114.6">2</text>
<text x="75.4" y="178.4">2</text>
<text x="78.9" y="180.2">GND</text>
<text x="66.6" y="331.9">2</text>
<text x="70.1" y="333.7">GND</text>
</g>
<g font-size="3.2" fill="#f00">
<text x="171.3" y="40.5">3</text>
<text x="177.4" y="42.8">VCCCANL</text>
<text x="75.4" y="196.1">7</text>
<text x="78.9" y="197.8">VDD5</text>
<text x="66.6" y="349.5">7</text>
<text x="70.1" y="351.3">VDD5</text>
</g>
<g font-size="2.8" fill="#000080">
<text x="183.2" y="27.3">U4</text>
<text x="183.2" y="30.5">SN65HVD230DR</text>
</g>
</svg>
